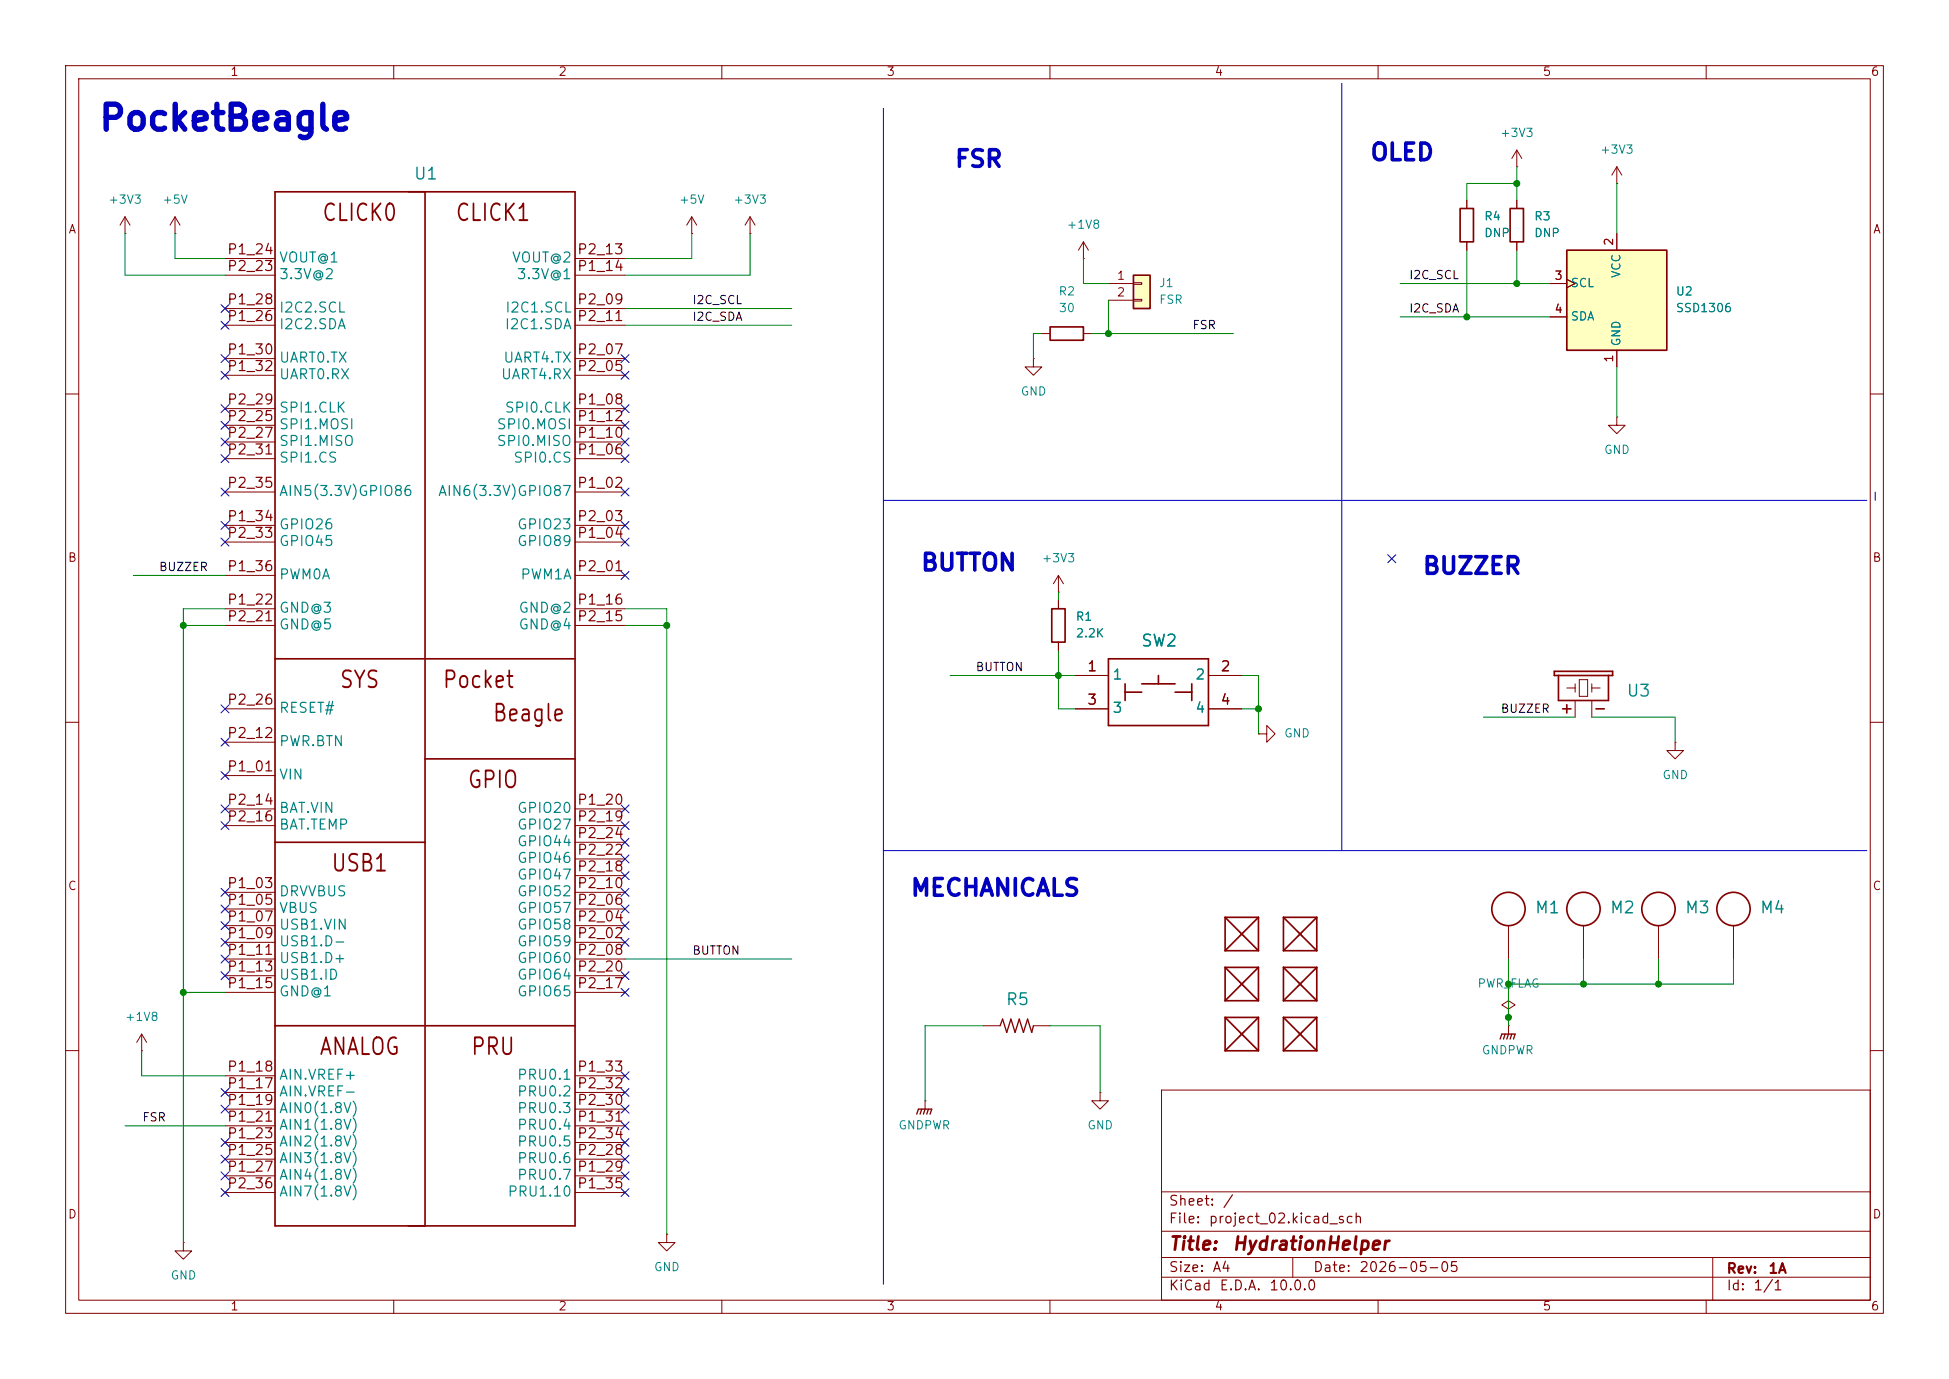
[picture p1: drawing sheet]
<svg xmlns="http://www.w3.org/2000/svg" width="297mm" height="210mm" viewBox="0 0 297 210" stroke-linecap="round" stroke-linejoin="round" font-family="sans-serif">
<g fill="none" stroke="#840000" stroke-width=".15">
<path d="M10 10h277v190h-277zM12 12h273v186h-273zM60 10v2M110 10v2M160 10v2M210 10v2M260 10v2M165.1 39.4h.1M165.1 36.8l-.8 1.3M165.1 36.8l.8 1.3M165.1 36.8v2.6M157.5 54.6v1.3h1.2l-1.2 1.3-1.3-1.3h1.3"/>
<path d="M157.5 54.6h.1M158.7 50.8h1.3M165.1 50.8h1.3M10 60h2M246.4 63.5v1.3h1.2l-1.2 1.2-1.3-1.2h1.3M246.4 63.5h.1M285 60h2M161.3 90.2h.1M161.3 87.6l-.8 1.3M161.3 87.6l.8 1.3M161.3 87.6v2.6M161.3 91.4v1.3"/>
<path d="M161.3 97.8v1.3M10 110h2M285 110h2M229.9 141v5.1M241.3 141v5.1M10 160h2M177 166h108v32h-108zM285 160h2M60 198v2M110 198v2M160 198v2M177 194.5h108"/>
<path d="M177 191.5h108M177 187.5h108M177 181.5h108M197 191.5v3M210 198v2M260 198v2M261 191.5v6.5"/>
</g>
<g fill="none" stroke="#840000" stroke-width=".25">
<path d="M160 49.8h5.1v2h-5.1zM160.3 92.7h2v5.1h-2z"/>
<circle cx="229.9" cy="138.4" r="2.54"/>
<circle cx="241.3" cy="138.4" r="2.54"/>
</g>
<path d="M238.8 38.1h15.2v15.2h-15.2z" fill="#ffffc2"/>
<g fill="none" stroke="#840000" stroke-width=".25">
<path d="M238.8 38.1h15.2v15.2h-15.2zM168.9 100.3h15.2v10.2h-15.2zM171.4 104.1v2.6M171.4 105.4h2.6M174 104.1h5.1M176.5 102.9v1.2M179.1 105.4h2.5M181.6 104.1v2.6M236.9 102.2h8.8v.7h-8.8zM237.5 102.9v3.8h7.6v-3.8M238.1 108h1.3M238.8 107.3v1.3"/>
<path d="M243.2 108h1.3M195.6 139.7h5.1M195.6 139.7l5.1 5.1M195.6 139.7v5.1M200.7 139.7l-5.1 5.1M200.7 139.7v5.1M186.7 147.3h5.1M186.7 147.3l5.1 5.1M186.7 147.3v5.1M186.7 152.4h5.1M191.8 147.3l-5.1 5.1M191.8 147.3v5.1"/>
<path d="M195.6 154.9v5.1M195.6 144.8h5.1M195.6 154.9h5.1M195.6 154.9l5.1 5.1M200.7 154.9v5.1M200.7 154.9l-5.1 5.1M195.6 160h5.1"/>
<circle cx="252.7" cy="138.4" r="2.54"/>
</g>
<g fill="none" stroke="#840000" stroke-width=".15">
<path d="M246.4 35.6v2.5M236.2 43.2h2.6M236.2 48.3h2.6M238.8 42.5l1.2 .7-1.2 .6M246.4 53.3v2.6M163.8 102.9h5.1M163.8 108h5.1M184.1 102.9h5.1M184.1 108h5.1M191.8 111.8h1.2v-1.3l1.3 1.3-1.3 1.2v-1.2M191.8 111.8h.1M238.8 104.8h1.2"/>
<path d="M240 104.1v1.3M240 106.7v2.5M240.7 103.5h1.2v2.5h-1.2zM242.6 104.8h1.2M242.6 104.1v1.3M242.6 106.7v2.5M255.3 113v1.3h1.2l-1.2 1.3-1.3-1.3h1.3M255.3 113h.1M188.8 149.5l.8 .7M189.2 149.9h.1M189.6 149.5l-.8 .7M197.7 141.9l.8 .7"/>
<path d="M197.7 157.1l.8 .8M198.1 142.2h.1M198.1 157.5h.1M198.5 141.9l-.8 .7M198.5 157.1l-.8 .8M229.9 156.2h.1M229.9 153.7l1-.7-1-.6-1 .6 1 .7v1.2M229.9 154.9h.1M229.9 156.2v1.3M252.7 141v5.1"/>
</g>
<path d="M228.6 158.2l.3-.7h2l-.3 .7M229.4 157.5l-.3 .7M229.9 157.5l-.3 .7M230.4 157.5l-.3 .7" fill="none" stroke="#840000" stroke-width=".2"/>
<path d="M172.7 41.9h2.6v5.1h-2.6z" fill="#ffffc2"/>
<g fill="none" stroke="#840000" stroke-width=".25">
<path d="M41.9 29.2h45.7v157.5h-45.7zM64.8 29.2v157.5M222.5 31.8h2v5h-2zM230.1 31.8h2.1v5h-2.1zM172.7 41.9h2.6v5.1h-2.6zM41.9 100.3h45.7M64.8 115.6h22.8M41.9 128.3h22.9M186.7 139.7h5.1M186.7 139.7l5.1 5.1M186.7 139.7v5.1M191.8 139.7l-5.1 5.1"/>
<path d="M191.8 139.7v5.1M41.9 156.2h45.7M186.7 154.9v5.1M186.7 144.8h5.1M186.7 154.9h5.1M186.7 154.9l5.1 5.1M191.8 154.9v5.1M191.8 154.9l-5.1 5.1M195.6 147.3h5.1M195.6 147.3l5.1 5.1M195.6 147.3v5.1M195.6 152.4h5.1"/>
<path d="M200.7 147.3l-5.1 5.1M200.7 147.3v5.1M186.7 160h5.1"/>
<circle cx="264.2" cy="138.4" r="2.54"/>
</g>
<g fill="none" stroke="#840000" stroke-width=".15">
<path d="M19 35.6h.1M19 33l-.7 1.3M19 33l.8 1.3M19 33v2.6M26.7 35.6h.1M26.7 33l-.8 1.3M26.7 33l.7 1.3M26.7 33v2.6M34.3 39.4h7.6M87.6 39.4h7.6M105.4 35.6h.1M105.4 33l-.8 1.3"/>
<path d="M105.4 33l.8 1.3M105.4 33v2.6M114.3 35.6h.1M114.3 33l-.8 1.3M114.3 33l.8 1.3M114.3 33v2.6M223.5 30.5v1.3M223.5 36.8v1.3M231.1 25.4h.1M231.1 22.9l-.7 1.2M231.1 22.9l.8 1.2M231.1 22.9v2.5"/>
<path d="M231.1 30.5v1.3M231.1 36.8v1.3M246.4 27.9h.1M246.4 25.4l-.8 1.3M246.4 25.4l.7 1.3M246.4 25.4v2.5M246.4 35.6v2.5M34.3 41.9h7.6M34.3 49.5h7.6M34.3 47h7.6M34.3 54.6h7.6M34.3 57.2h7.6"/>
<path d="M87.6 41.9h7.6M87.6 49.5h7.6M87.6 47h7.6M87.6 54.6h7.6M87.6 57.2h7.6M168.9 43.2h3.8M168.9 45.7h3.8M172.7 43.1h1.3v.2h-1.3zM172.7 45.6h1.3v.2h-1.3zM236.2 43.2h2.6M236.2 48.3h2.6M238.8 42.5l1.2 .7-1.2 .6"/>
<path d="M246.4 53.3v2.6M34.3 74.9h7.6M34.3 69.9h7.6M34.3 62.2h7.6M34.3 67.3h7.6M34.3 64.8h7.6M87.6 74.9h7.6M87.6 69.9h7.6M87.6 62.2h7.6M87.6 67.3h7.6M87.6 64.8h7.6M34.3 82.6h7.6"/>
<path d="M34.3 92.7h7.6M34.3 80h7.6M34.3 87.6h7.6M34.3 95.3h7.6M87.6 82.6h7.6M87.6 92.7h7.6M87.6 80h7.6M87.6 87.6h7.6M87.6 95.3h7.6M161.3 91.4v1.3M161.3 97.8v1.3M34.3 118.1h7.6"/>
<path d="M34.3 113h7.6M34.3 108h7.6M163.8 108h5.1M163.8 102.9h5.1M184.1 108h5.1M184.1 102.9h5.1M34.3 135.9h7.6M34.3 138.4h7.6M34.3 123.2h7.6M34.3 125.7h7.6M87.6 135.9h7.6M87.6 138.4h7.6"/>
<path d="M87.6 123.2h7.6M87.6 125.7h7.6M87.6 133.4h7.6M87.6 130.8h7.6M87.6 128.3h7.6M21.6 157.5l-.8 1.3M21.6 157.5l.8 1.3M21.6 157.5v2.5M34.3 141h7.6M34.3 143.5h7.6M34.3 146.1h7.6M34.3 148.6h7.6"/>
<path d="M34.3 151.1h7.6M87.6 141h7.6M87.6 143.5h7.6M87.6 146.1h7.6M87.6 148.6h7.6M87.6 151.1h7.6M149.9 156.2h2.5M157.5 156.2h2.5M188.8 141.9l.8 .7M188.8 157.1l.8 .8M189.2 142.2h.1M189.2 157.5h.1"/>
<path d="M189.6 141.9l-.8 .7M189.6 157.1l-.8 .8M197.7 149.5l.8 .7M198.1 149.9h.1M198.5 149.5l-.8 .7M264.2 141v5.1M21.6 160h.1M34.3 166.4h7.6M34.3 163.8h7.6M34.3 168.9h7.6M34.3 171.5h7.6M34.3 174h7.6"/>
<path d="M34.3 176.5h7.6M34.3 179.1h7.6M87.6 166.4h7.6M87.6 163.8h7.6M87.6 168.9h7.6M87.6 171.5h7.6M87.6 174h7.6M87.6 176.5h7.6M87.6 179.1h7.6M141 167.6h.1M141 167.6v1.3M167.6 166.4v1.2h1.3l-1.3 1.3-1.2-1.3h1.2"/>
<path d="M167.6 166.4h.1M27.9 189.2v1.3h1.3l-1.3 1.3-1.2-1.3h1.2M27.9 189.2h.1M34.3 181.6h7.6M87.6 181.6h7.6M101.6 188v1.2h1.3l-1.3 1.3-1.3-1.3h1.3M101.6 188h.1"/>
</g>
<path d="M152.4 156.2l.4-1 .6 2 .7-2 .6 2 .6-2 .7 2 .6-2 .6 2 .3-1M139.7 169.7l.3-.8h2l-.3 .8M140.5 168.9l-.3 .8M141 168.9l-.3 .8M141.5 168.9l-.3 .8" fill="none" stroke="#840000" stroke-width=".2"/>
<path d="M134.6 16.5v179.1M204.5 12.7v116.8M134.6 76.2h149.9M285.7 74.9v1.3M134.6 129.5h149.9" fill="none" stroke="#0000c2" stroke-width=".15"/>
<g fill="none" stroke="#008400" stroke-width=".15">
<path d="M19 35.6v6.3h15.3M26.7 35.6v3.8h7.6M105.4 35.6v3.8h-10.2M114.3 35.6v6.3h-19.1M165.1 39.4v3.8h3.8M223.5 38.1v10.2M231.1 27.9h-7.6v2.6M231.1 25.4v5.1M231.1 38.1v5.1M246.4 27.9v7.7M95.2 47h25.4M95.2 49.5h25.4"/>
<path d="M158.7 50.8h-1.2v3.8M166.4 50.8h21.6M168.9 45.7v5.1M213.4 43.2h22.8M213.4 48.3h22.8M246.4 55.9v7.6M20.3 87.6h14M27.9 95.3h6.4M34.3 92.7h-6.4v96.5M95.2 92.7h6.4v95.3M95.2 95.3h6.4M161.3 90.2v1.2"/>
<path d="M161.3 99.1v8.9h2.5M144.8 102.9h19M189.2 102.9h2.6v8.9M189.2 108h2.6M226.1 109.2h13.9M242.6 109.2h12.7v3.8M27.9 151.1h6.4M95.2 146.1h25.4M149.9 156.2h-8.9v11.4M160 156.2h7.6v10.2M229.9 146.1v10.1M241.3 146.1v3.8"/>
<path d="M252.7 146.1v3.8M264.2 146.1v3.8h-34.3M19 171.5h15.3M21.6 160v3.8h12.7"/>
</g>
<g fill="none" stroke="#000084" stroke-width=".15">
<path d="M33.7 48.9l1.2 1.2M33.7 56.5l1.2 1.3M33.7 46.4l1.2 1.2M33.7 54l1.2 1.2M34.9 48.9l-1.2 1.2M34.9 56.5l-1.2 1.3M34.9 46.4l-1.2 1.2M34.9 54l-1.2 1.2M94.6 54l1.3 1.2M94.6 56.5l1.3 1.3M95.9 54l-1.3 1.2M95.9 56.5l-1.3 1.3"/>
<path d="M33.7 64.2l1.2 1.2M33.7 74.3l1.2 1.2M33.7 61.6l1.2 1.2M33.7 69.2l1.2 1.3M33.7 79.4l1.2 1.2M33.7 66.7l1.2 1.2M34.9 64.2l-1.2 1.2M34.9 74.3l-1.2 1.2M34.9 61.6l-1.2 1.2M34.9 69.2l-1.2 1.3M34.9 79.4l-1.2 1.2M34.9 66.7l-1.2 1.2"/>
<path d="M94.6 79.4l1.3 1.2M94.6 69.2l1.3 1.3M94.6 64.2l1.3 1.2M94.6 74.3l1.3 1.2M94.6 66.7l1.3 1.2M94.6 61.6l1.3 1.2M95.9 79.4l-1.3 1.2M95.9 69.2l-1.3 1.3M95.9 64.2l-1.3 1.2M95.9 74.3l-1.3 1.2M95.9 66.7l-1.3 1.2M95.9 61.6l-1.3 1.2"/>
<path d="M33.7 81.9l1.2 1.3M34.9 81.9l-1.2 1.3M94.6 87l1.3 1.2M94.6 81.9l1.3 1.3M95.9 87l-1.3 1.2M95.9 81.9l-1.3 1.3M211.5 84.5l1.2 1.2M212.7 84.5l-1.2 1.2M33.7 107.3l1.2 1.3M33.7 112.4l1.2 1.2M33.7 117.5l1.2 1.2M34.9 107.3l-1.2 1.3"/>
<path d="M34.9 112.4l-1.2 1.2M34.9 117.5l-1.2 1.2M33.7 135.3l1.2 1.2M33.7 137.8l1.2 1.2M33.7 125.1l1.2 1.2M33.7 122.6l1.2 1.2M34.9 135.3l-1.2 1.2M34.9 137.8l-1.2 1.2M34.9 125.1l-1.2 1.2M34.9 122.6l-1.2 1.2M94.6 135.3l1.3 1.2M94.6 127.7l1.3 1.2"/>
<path d="M94.6 137.8l1.3 1.2M94.6 130.2l1.3 1.2M94.6 132.7l1.3 1.3M94.6 125.1l1.3 1.2M94.6 122.6l1.3 1.2M95.9 135.3l-1.3 1.2M95.9 127.7l-1.3 1.2M95.9 137.8l-1.3 1.2M95.9 130.2l-1.3 1.2M95.9 132.7l-1.3 1.3M95.9 125.1l-1.3 1.2M95.9 122.6l-1.3 1.2"/>
<path d="M33.7 140.4l1.2 1.2M33.7 142.9l1.2 1.2M33.7 145.4l1.2 1.3M33.7 148l1.2 1.2M34.9 140.4l-1.2 1.2M34.9 148l-1.2 1.2M34.9 142.9l-1.2 1.2M34.9 145.4l-1.2 1.3M94.6 140.4l1.3 1.2M94.6 148l1.3 1.2M94.6 142.9l1.3 1.2M94.6 150.5l1.3 1.2"/>
<path d="M95.9 140.4l-1.3 1.2M95.9 148l-1.3 1.2M95.9 142.9l-1.3 1.2M95.9 150.5l-1.3 1.2M33.7 178.5l1.2 1.2M33.7 175.9l1.2 1.2M33.7 173.4l1.2 1.2M33.7 165.8l1.2 1.2M33.7 168.3l1.2 1.2M34.9 178.5l-1.2 1.2M34.9 175.9l-1.2 1.2M34.9 173.4l-1.2 1.2"/>
<path d="M34.9 165.8l-1.2 1.2M34.9 168.3l-1.2 1.2M94.6 165.8l1.3 1.2M94.6 163.2l1.3 1.2M94.6 175.9l1.3 1.2M94.6 173.4l1.3 1.2M94.6 170.8l1.3 1.3M94.6 178.5l1.3 1.2M94.6 168.3l1.3 1.2M95.9 165.8l-1.3 1.2M95.9 163.2l-1.3 1.2M95.9 175.9l-1.3 1.2"/>
<path d="M95.9 173.4l-1.3 1.2M95.9 170.8l-1.3 1.3M95.9 178.5l-1.3 1.2M95.9 168.3l-1.3 1.2M33.7 181l1.2 1.2M34.9 181l-1.2 1.2M94.6 181l1.3 1.2M95.9 181l-1.3 1.2"/>
</g>
<g fill="#008400" stroke="#008400" stroke-width=".15">
<circle cx="27.9" cy="95.3" r=".46"/>
<circle cx="229.9" cy="149.9" r=".46"/>
<circle cx="229.9" cy="154.9" r=".46"/>
<circle cx="191.8" cy="108" r=".46"/>
<circle cx="241.3" cy="149.9" r=".46"/>
<circle cx="252.7" cy="149.9" r=".46"/>
<circle cx="27.9" cy="151.1" r=".46"/>
<circle cx="101.6" cy="95.3" r=".46"/>
<circle cx="231.1" cy="27.9" r=".46"/>
<circle cx="231.1" cy="43.2" r=".46"/>
<circle cx="223.5" cy="48.3" r=".46"/>
<circle cx="168.9" cy="50.8" r=".46"/>
<circle cx="161.3" cy="102.9" r=".46"/>
</g>
<text font-size="3.8" fill="#0000c2" x="14.9" y="20.8">PocketBeagle</text>
<g font-size="2.5" fill="#0000c2">
<text x="145.3" y="26.1">FSR</text>
<text x="208.6" y="25.1">OLED</text>
<text x="140.2" y="87.6">BUTTON</text>
<text x="216.7" y="88.1">BUZZER</text>
<text x="138.6" y="137.1">MECHANICALS</text>
</g>
<g font-size="2.5" fill="#840000">
<text x="48.9" y="34.3">CLICK0</text>
<text x="69.3" y="34.3">CLICK1</text>
<text x="51.6" y="105.4">SYS</text>
<text x="67.3" y="105.4">Pocket</text>
<text x="74.9" y="110.5">Beagle</text>
<text x="71.1" y="120.7">GPIO</text>
<text x="50.3" y="133.4">USB1</text>
<text x="48.5" y="161.3">ANALOG</text>
<text x="71.6" y="161.3">PRU</text>
</g>
<g font-size="2" fill="#840000">
<text x="178" y="190.9">Title:</text>
<text x="187.7" y="190.9">HydrationHelper</text>
</g>
<g font-size="1.8" fill="#008484">
<text x="62.9" y="27.8">U1</text>
<text x="173.8" y="98.9">SW2</text>
<text x="247.8" y="106.5">U3</text>
<text x="233.8" y="139.5">M1</text>
<text x="245.2" y="139.5">M2</text>
<text x="256.6" y="139.5">M3</text>
<text x="268.1" y="139.5">M4</text>
<text x="153.2" y="153.5">R5</text>
</g>
<g font-size="1.5" fill="#840000">
<text x="34.5" y="39.1">P1_24</text>
<text x="34.5" y="41.7">P2_23</text>
<text x="87.8" y="41.7">P1_14</text>
<text x="87.8" y="39.1">P2_13</text>
<text x="34.5" y="46.7">P1_28</text>
<text x="87.8" y="46.7">P2_09</text>
<text x="34.5" y="49.3">P1_26</text>
<text x="87.8" y="49.3">P2_11</text>
<text x="34.5" y="54.4">P1_30</text>
<text x="34.5" y="56.9">P1_32</text>
<text x="87.8" y="56.9">P2_05</text>
<text x="87.8" y="54.4">P2_07</text>
<text x="34.5" y="64.5">P2_25</text>
<text x="34.5" y="62">P2_29</text>
<text x="87.8" y="62">P1_08</text>
<text x="87.8" y="64.5">P1_12</text>
<text x="34.5" y="67.1">P2_27</text>
<text x="34.5" y="69.6">P2_31</text>
<text x="87.8" y="69.6">P1_06</text>
<text x="87.8" y="67.1">P1_10</text>
<text x="34.5" y="74.7">P2_35</text>
<text x="87.8" y="74.7">P1_02</text>
<text x="34.5" y="79.8">P1_34</text>
<text x="34.5" y="82.3">P2_33</text>
<text x="87.8" y="82.3">P1_04</text>
<text x="87.8" y="79.8">P2_03</text>
<text x="34.5" y="87.4">P1_36</text>
<text x="87.8" y="87.4">P2_01</text>
<text x="34.5" y="92.5">P1_22</text>
<text x="34.5" y="95">P2_21</text>
<text x="87.8" y="92.5">P1_16</text>
<text x="87.8" y="95">P2_15</text>
<text x="34.5" y="107.7">P2_26</text>
<text x="165.6" y="102.6">1</text>
<text x="165.6" y="107.7">3</text>
<text x="185.9" y="102.6">2</text>
<text x="185.9" y="107.7">4</text>
<text x="34.5" y="112.8">P2_12</text>
<text x="34.5" y="117.9">P1_01</text>
<text x="34.5" y="122.9">P2_14</text>
<text x="34.5" y="125.5">P2_16</text>
<text x="87.8" y="122.9">P1_20</text>
<text x="87.8" y="125.5">P2_19</text>
<text x="87.8" y="130.6">P2_22</text>
<text x="87.8" y="128">P2_24</text>
<text x="34.5" y="135.6">P1_03</text>
<text x="87.8" y="135.6">P2_10</text>
<text x="87.8" y="133.1">P2_18</text>
<text x="34.5" y="138.2">P1_05</text>
<text x="34.5" y="140.7">P1_07</text>
<text x="34.5" y="143.3">P1_09</text>
<text x="87.8" y="143.3">P2_02</text>
<text x="87.8" y="140.7">P2_04</text>
<text x="87.8" y="138.2">P2_06</text>
<text x="34.5" y="145.8">P1_11</text>
<text x="34.5" y="148.3">P1_13</text>
<text x="87.8" y="145.8">P2_08</text>
<text x="87.8" y="148.3">P2_20</text>
<text x="34.5" y="150.9">P1_15</text>
<text x="87.8" y="150.9">P2_17</text>
<text x="34.5" y="166.1">P1_17</text>
<text x="34.5" y="163.6">P1_18</text>
<text x="87.8" y="163.6">P1_33</text>
<text x="87.8" y="166.1">P2_32</text>
<text x="34.5" y="168.7">P1_19</text>
<text x="34.5" y="171.2">P1_21</text>
<text x="34.5" y="173.7">P1_23</text>
<text x="87.8" y="171.2">P1_31</text>
<text x="87.8" y="168.7">P2_30</text>
<text x="87.8" y="173.7">P2_34</text>
<text x="34.5" y="176.3">P1_25</text>
<text x="34.5" y="178.8">P1_27</text>
<text x="87.8" y="178.8">P1_29</text>
<text x="87.8" y="176.3">P2_28</text>
<text x="34.5" y="181.4">P2_36</text>
<text x="87.8" y="181.4">P1_35</text>
<text x="178" y="184">Sheet:</text>
<text x="186.2" y="184">/</text>
<text x="178" y="186.7">File:</text>
<text x="184.1" y="186.7">project_02.kicad_sch</text>
<text x="178" y="196.9">KiCad</text>
<text x="178" y="194.1">Size:</text>
<text x="184.7" y="194.1">A4</text>
<text x="185.7" y="196.9">E.D.A.</text>
<text x="193.3" y="196.9">10.0.0</text>
<text x="200" y="194.1">Date:</text>
<text x="207" y="194.1">2026-05-05</text>
<text x="263" y="194.3">Rev:</text>
<text x="263" y="196.9">Id:</text>
<text x="267.1" y="196.9">1/1</text>
<text x="269.4" y="194.3">1A</text>
</g>
<g font-size="1.5" fill="#008484">
<text x="42.4" y="40.4">VOUT@1</text>
<text x="77.9" y="40.4">VOUT@2</text>
<text x="42.4" y="48">I2C2.SCL</text>
<text x="42.4" y="42.9">3.3V@2</text>
<text x="76.9" y="48">I2C1.SCL</text>
<text x="78.6" y="42.9">3.3V@1</text>
<text x="42.4" y="50.5">I2C2.SDA</text>
<text x="76.8" y="50.5">I2C1.SDA</text>
<text x="42.4" y="55.6">UART0.TX</text>
<text x="42.4" y="58.1">UART0.RX</text>
<text x="76.2" y="58.1">UART4.RX</text>
<text x="76.6" y="55.6">UART4.TX</text>
<text x="42.4" y="65.8">SPI1.MOSI</text>
<text x="42.4" y="63.2">SPI1.CLK</text>
<text x="75.6" y="65.8">SPI0.MOSI</text>
<text x="76.8" y="63.2">SPI0.CLK</text>
<text x="42.4" y="68.3">SPI1.MISO</text>
<text x="42.4" y="70.8">SPI1.CS</text>
<text x="75.6" y="68.3">SPI0.MISO</text>
<text x="78.1" y="70.8">SPI0.CS</text>
<text x="42.4" y="75.9">AIN5(3.3V)GPIO86</text>
<text x="66.6" y="75.9">AIN6(3.3V)GPIO87</text>
<text x="42.4" y="81">GPIO26</text>
<text x="42.4" y="83.5">GPIO45</text>
<text x="78.7" y="83.5">GPIO89</text>
<text x="78.7" y="81">GPIO23</text>
<text x="42.4" y="88.6">PWM0A</text>
<text x="79.2" y="88.6">PWM1A</text>
<text x="42.4" y="93.7">GND@3</text>
<text x="78.9" y="93.7">GND@2</text>
<text x="42.4" y="96.2">GND@5</text>
<text x="78.9" y="96.2">GND@4</text>
<text x="169.4" y="103.9">1</text>
<text x="182" y="103.9">2</text>
<text x="42.4" y="108.9">RESET#</text>
<text x="169.4" y="108.9">3</text>
<text x="182" y="108.9">4</text>
<text x="42.4" y="119.1">VIN</text>
<text x="42.4" y="114">PWR.BTN</text>
<text x="42.4" y="124.2">BAT.VIN</text>
<text x="78.7" y="124.2">GPIO20</text>
<text x="42.4" y="126.7">BAT.TEMP</text>
<text x="78.7" y="126.7">GPIO27</text>
<text x="78.7" y="131.8">GPIO46</text>
<text x="78.7" y="129.3">GPIO44</text>
<text x="42.4" y="136.9">DRVVBUS</text>
<text x="78.7" y="136.9">GPIO52</text>
<text x="78.7" y="134.3">GPIO47</text>
<text x="42.4" y="139.4">VBUS</text>
<text x="42.4" y="142">USB1.VIN</text>
<text x="78.7" y="142">GPIO58</text>
<text x="78.7" y="139.4">GPIO57</text>
<text x="42.4" y="144.5">USB1.D-</text>
<text x="42.4" y="147">USB1.D+</text>
<text x="42.4" y="149.6">USB1.ID</text>
<text x="78.7" y="144.5">GPIO59</text>
<text x="78.7" y="147">GPIO60</text>
<text x="78.7" y="149.6">GPIO64</text>
<text x="42.4" y="152.1">GND@1</text>
<text x="78.7" y="152.1">GPIO65</text>
<text x="42.4" y="167.4">AIN.VREF-</text>
<text x="42.4" y="164.8">AIN.VREF+</text>
<text x="78.7" y="164.8">PRU0.1</text>
<text x="78.7" y="167.4">PRU0.2</text>
<text x="42.4" y="169.9">AIN0(1.8V)</text>
<text x="42.4" y="172.4">AIN1(1.8V)</text>
<text x="78.7" y="172.4">PRU0.4</text>
<text x="78.7" y="169.9">PRU0.3</text>
<text x="42.4" y="175">AIN2(1.8V)</text>
<text x="42.4" y="177.5">AIN3(1.8V)</text>
<text x="78.7" y="177.5">PRU0.6</text>
<text x="78.7" y="175">PRU0.5</text>
<text x="42.4" y="180.1">AIN4(1.8V)</text>
<text x="42.4" y="182.6">AIN7(1.8V)</text>
<text x="77.2" y="182.6">PRU1.10</text>
<text x="78.7" y="180.1">PRU0.7</text>
</g>
<g font-size="1.3" fill="#840000">
<text x="35" y="11.9">1</text>
<text x="85" y="11.9">2</text>
<text x="135" y="11.9">3</text>
<text x="185" y="11.9">4</text>
<text x="235" y="11.9">5</text>
<text x="285" y="11.9">6</text>
<text x="10.3" y="35.9">A</text>
<text x="285.3" y="35.9">A</text>
<text x="246.1" y="37.5" transform="rotate(-90 246.1 37.5)">2</text>
<text x="170.1" y="42.9">1</text>
<text x="170.1" y="45.5">2</text>
<text x="236.8" y="42.9">3</text>
<text x="236.8" y="48">4</text>
<text x="246.1" y="55.3" transform="rotate(-90 246.1 55.3)">1</text>
<text x="10.3" y="85.9">B</text>
<text x="285.3" y="85.9">B</text>
<text x="10.3" y="135.9">C</text>
<text x="285.3" y="135.9">C</text>
<text x="10.3" y="185.9">D</text>
<text x="285.3" y="185.9">D</text>
<text x="35" y="199.9">1</text>
<text x="85" y="199.9">2</text>
<text x="135" y="199.9">3</text>
<text x="185" y="199.9">4</text>
<text x="235" y="199.9">5</text>
<text x="285" y="199.9">6</text>
</g>
<g font-size="1.3" fill="#008484">
<text x="228.5" y="21.2">+3V3</text>
<text x="243.7" y="23.7">+3V3</text>
<text x="16.4" y="31.3">+3V3</text>
<text x="24.6" y="31.3">+5V</text>
<text x="103.4" y="31.3">+5V</text>
<text x="111.7" y="31.3">+3V3</text>
<text x="162.5" y="35.2">+1V8</text>
<text x="226.1" y="33.9">R4</text>
<text x="233.7" y="33.9">R3</text>
<text x="226.1" y="36.4">DNP</text>
<text x="233.7" y="36.4">DNP</text>
<text x="161.2" y="45.3">R2</text>
<text x="161.2" y="47.9">30</text>
<text x="176.5" y="44">J1</text>
<text x="176.5" y="46.6">FSR</text>
<text x="239.3" y="44">SCL</text>
<text x="247.2" y="42.4" transform="rotate(-90 247.2 42.4)">VCC</text>
<text x="255.3" y="45.3">U2</text>
<text x="255.3" y="47.9">SSD1306</text>
<text x="239.3" y="49.1">SDA</text>
<text x="247.2" y="52.8" transform="rotate(-90 247.2 52.8)">GND</text>
<text x="155.4" y="60.6">GND</text>
<text x="244.3" y="69.4">GND</text>
<text x="158.6" y="86">+3V3</text>
<text x="163.8" y="94.8">R1</text>
<text x="163.8" y="97.4">2.2K</text>
<text x="195.6" y="112.6">GND</text>
<text x="253.2" y="119">GND</text>
<text x="18.9" y="155.8">+1V8</text>
<text x="225.1" y="150.7">PWR_FLAG</text>
<text x="225.7" y="160.9">GNDPWR</text>
<text x="136.8" y="172.3">GNDPWR</text>
<text x="165.6" y="172.3">GND</text>
<text x="25.9" y="195.2">GND</text>
<text x="99.6" y="193.9">GND</text>
</g>
<g font-size="1.3">
<text x="105.4" y="46.6">I2C_SCL</text>
<text x="214.6" y="42.8">I2C_SCL</text>
<text x="214.6" y="47.9">I2C_SDA</text>
<text x="105.4" y="49.2">I2C_SDA</text>
<text x="181.6" y="50.5">FSR</text>
<text x="24.1" y="87.3">BUZZER</text>
<text x="148.6" y="102.5">BUTTON</text>
<text x="228.6" y="108.9">BUZZER</text>
<text x="105.4" y="145.7">BUTTON</text>
<text x="21.6" y="171.1">FSR</text>
</g>
</svg>
